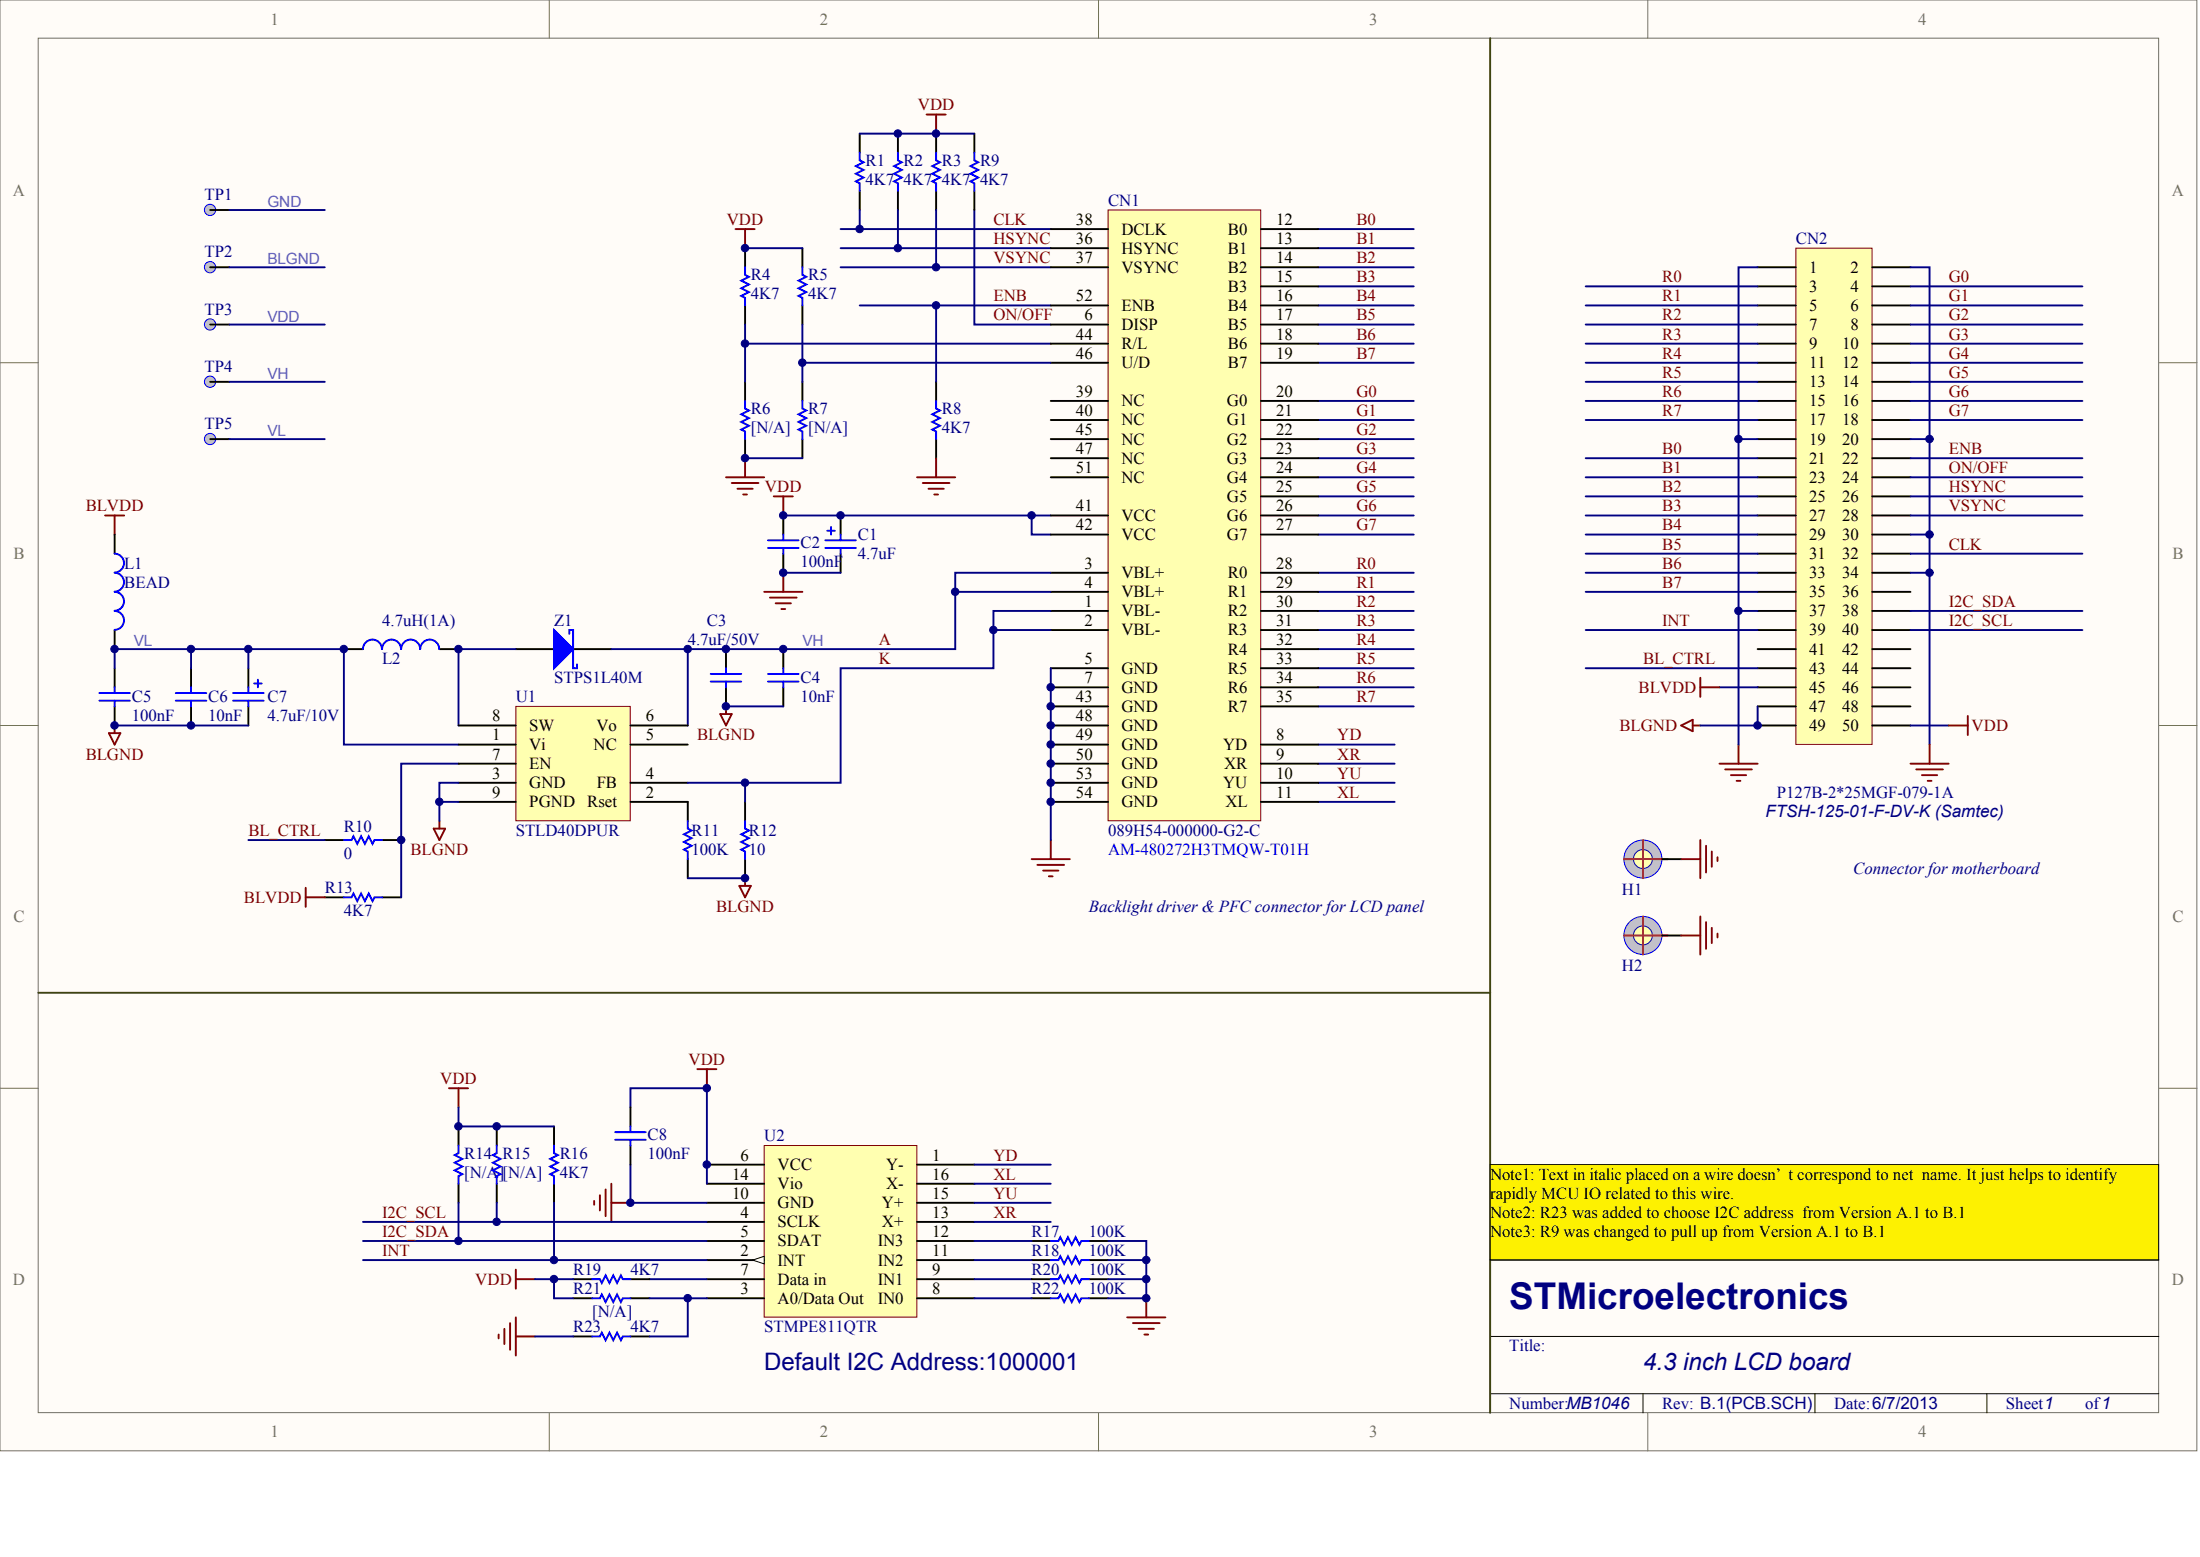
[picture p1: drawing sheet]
<svg xmlns="http://www.w3.org/2000/svg" width="840mm" height="594mm" viewBox="0 0 840 594" stroke-linecap="round" stroke-linejoin="round" font-family="sans-serif">
<g fill="#fffcf8" stroke="#716f64" stroke-width=".38">
<path d="M0 0h838.4v553.6h-838.4z"/>
<path d="M14.6 14.6h809.2v524.4h-809.2z"/>
</g>
<path d="M209.6 0v14.6M419.2 0v14.6M628.9 0v14.6M0 138.4h14.6M823.9 138.4h14.6M0 276.8h14.6M823.9 276.8h14.6M0 415.2h14.6M823.9 415.2h14.6M209.6 539.1v14.5M419.2 539.1v14.5M628.9 539.1v14.5" fill="none" stroke="#716f64" stroke-width=".38"/>
<path d="M823.9 480.8h-255.2v58.3M568.7 509.9h255.2M568.7 531.8h255.2M627 531.8v7.3M692.7 531.8v7.3M758.3 531.8v7.3" fill="none" stroke="#000" stroke-width=".38"/>
<path d="M568.7 14.6v524.5M14.6 378.8h554.1" fill="none" stroke="#3f4511" stroke-width=".73"/>
<path d="M685.4 94.7h29.1v189.3h-29.1z" fill="#ffffb0" stroke="#800000" stroke-width=".38"/>
<g fill="none" stroke="#000" stroke-width=".73">
<path d="M670.8 102h14.6M670.8 109.3h14.6M670.8 116.6h14.6M714.5 102h14.6M714.5 109.3h14.6M714.5 116.6h14.6M670.8 123.8h14.6M670.8 131.1h14.6M670.8 138.4h14.6M714.5 123.8h14.6M714.5 131.1h14.6M714.5 138.4h14.6"/>
<path d="M670.8 145.7h14.6M670.8 153h14.6M714.5 145.7h14.6M714.5 153h14.6M670.8 160.3h14.6M670.8 167.5h14.6M670.8 174.8h14.6M714.5 160.3h14.6M714.5 167.5h14.6M714.5 174.8h14.6M670.8 182.1h14.6M670.8 189.4h14.6"/>
<path d="M670.8 196.7h14.6M714.5 182.1h14.6M714.5 189.4h14.6M714.5 196.7h14.6M670.8 204h14.6M670.8 211.3h14.6M670.8 218.5h14.6M714.5 204h14.6M714.5 211.3h14.6M714.5 218.5h14.6M670.8 225.8h14.6M670.8 233.1h14.6"/>
<path d="M714.5 225.8h14.6M714.5 233.1h14.6M670.8 240.4h14.6M670.8 247.7h14.6M670.8 255h14.6M714.5 240.4h14.6M714.5 247.7h14.6M714.5 255h14.6M670.8 262.2h14.6M670.8 269.5h14.6M670.8 276.8h14.6M714.5 262.2h14.6"/>
<path d="M714.5 269.5h14.6M714.5 276.8h14.6"/>
</g>
<g fill="none" stroke="#000080" stroke-width=".73">
<path d="M503.1 87.4h36.4M503.1 94.7h36.4M503.1 109.3h36.4M503.1 116.6h36.4M503.1 102h36.4M605.2 109.3h65.6M605.2 116.6h65.6M670.8 102h-7.3v182.1M729.1 102h7.3v182.1M729.1 109.3h65.6M729.1 116.6h65.6M503.1 123.8h36.4"/>
<path d="M503.1 131.1h36.4M503.1 138.4h36.4M605.2 123.8h65.6M605.2 131.1h65.6M605.2 138.4h65.6M729.1 123.8h65.6M729.1 131.1h65.6M729.1 138.4h65.6M503.1 153h36.4M605.2 145.7h65.6M605.2 153h65.6M729.1 145.7h65.6"/>
<path d="M729.1 153h65.6M503.1 160.3h36.4M503.1 167.5h36.4M503.1 174.8h36.4M605.2 160.3h65.6M605.2 174.8h65.6M663.5 167.5h7.3M729.1 160.3h65.6M729.1 167.5h7.3M729.1 174.8h65.6M503.1 182.1h36.4M503.1 189.4h36.4"/>
<path d="M503.1 196.7h36.4M605.2 182.1h65.6M605.2 189.4h65.6M605.2 196.7h65.6M729.1 189.4h65.6M729.1 196.7h65.6M503.1 204h36.4M503.1 218.5h36.4M605.2 204h65.6M605.2 211.3h65.6M605.2 218.5h65.6M729.1 204h7.3"/>
<path d="M729.1 211.3h65.6M729.1 218.5h7.3M503.1 225.8h36.4M503.1 233.1h36.4M605.2 225.8h65.6M663.5 233.1h7.3M729.1 233.1h65.6M503.1 255h36.4M503.1 240.4h36.4M503.1 247.7h36.4M605.2 255h65.6M729.1 240.4h65.6"/>
<path d="M503.1 262.2h36.4M503.1 269.5h36.4M656.2 262.2h14.6M729.1 276.8h14.6"/>
</g>
<path d="M743.7 276.8h7.3M751 273.2v7.3M656.2 291.4h14.6M658.4 293.6h10.2M660.6 295.8h5.8M662.8 297.9h1.4M663.5 284.1v7.3M729.1 291.4h14.6M731.3 293.6h10.2M733.5 295.8h5.8M735.7 297.9h1.4M736.4 284.1v7.3" fill="none" stroke="#800000" stroke-width=".73"/>
<path d="M291.6 437.1h58.3v65.5h-58.3z" fill="#ffffb0" stroke="#800000" stroke-width=".38"/>
<path d="M350 444.4h21.8M269.8 480.8h21.8" fill="none" stroke="#000" stroke-width=".73"/>
<path d="M287.3 480.8l4.3-1.5v2.9z" fill="#fffcf8" stroke="#000" stroke-width=".38"/>
<g fill="none" stroke="#000" stroke-width=".73">
<path d="M284.4 94.7v7.3M306.2 94.7v7.3M284.4 116.6v7.2M306.2 116.6v7.2M284.4 145.7v7.3M306.2 145.7v7.3M284.4 167.5v7.3M306.2 167.5v7.3M298.9 196.7v7.3M320.8 196.7v7.3M298.9 211.3v7.2M320.8 211.3v7.2"/>
<path d="M175 429.8v7.3M189.6 429.8v7.3M240.6 422.5v7.3M240.6 437.1v7.3M175 451.7v7.2M189.6 451.7v7.2M269.8 444.4h21.8M269.8 458.9h21.8M269.8 451.7h21.8M350 458.9h21.8M350 451.7h21.8M269.8 466.2h21.8"/>
<path d="M269.8 473.5h21.8M350 466.2h21.8M350 473.5h21.8M393.7 473.5h7.3M415.6 473.5h7.3M218.7 488.1h7.3M240.6 488.1h7.3M269.8 495.4h21.8M269.8 488.1h21.8M350 495.4h21.8M350 488.1h21.8M350 480.8h21.8"/>
<path d="M393.7 495.4h7.3M393.7 488.1h7.3M393.7 480.8h7.3M415.6 495.4h7.3M415.6 488.1h7.3M415.6 480.8h7.3"/>
</g>
<g fill="none" stroke="#800000" stroke-width=".73">
<path d="M280.7 87.4h7.3M284.4 87.4v7.3M284.4 174.8v7.3M277.1 182.1h14.5M279.3 184.3h10.2M281.4 186.5h5.9M283.6 188.7h1.5M295.3 189.4h7.3M298.9 189.4v7.3M298.9 218.5v7.3M291.6 225.8h14.6M293.8 228h10.2"/>
<path d="M296 230.2h5.9M298.2 232.4h1.5M171.3 415.2h7.3M175 415.2v7.3M266.1 407.9h7.3M269.8 407.9v7.3M226.8 458.2v1.5M228.9 456v5.9M231.1 453.8v10.2M233.3 451.7v14.5M233.3 458.9h7.3M196.9 484.4v7.3"/>
<path d="M196.9 488.1h7.3M437.5 495.4v7.2M190.3 509.2v1.5M192.5 507v5.8M194.7 504.8v10.2M196.9 502.6v14.6M196.9 509.9h7.3M430.2 502.6h14.6M432.4 504.8h10.2M434.6 507h5.8M436.7 509.2h1.5"/>
</g>
<g fill="none" stroke="#000080" stroke-width=".73">
<path d="M320.8 94.7h80.2M320.8 87.4h80.2M371.8 80.1v43.7h29.2M320.8 102h80.2M328.1 116.6h72.9M284.4 131.1h116.6M298.9 196.7h102.1M393.7 196.7v7.3h7.3M298.9 218.5h21.9M605.2 240.4h65.6M503.1 284.1h29.2M503.1 291.4h29.2"/>
<path d="M503.1 298.7h29.2M503.1 306h29.2M240.6 422.5v-7.3h29.2v36.5M175 458.9v14.6M189.6 458.9v7.3M240.6 444.4v14.5h29.2M371.8 444.4h29.2M371.8 451.7h29.2M371.8 458.9h29.2M138.5 466.2h131.3M138.5 473.5h131.3M371.8 466.2h29.2"/>
<path d="M371.8 473.5h21.9M422.9 473.5h14.6v14.6h-14.6M138.5 480.8h131.3M247.9 488.1h21.9M371.8 488.1h21.9M371.8 480.8h21.9M371.8 495.4h21.9M422.9 480.8h14.6M437.5 488.1v7.3h-14.6"/>
</g>
<g fill="none" stroke="#00f" stroke-width=".73">
<path d="M284.4 102v2.9l1.4 .7-2.9 1.5 2.9 1.4-2.9 1.5 2.9 1.5-2.9 1.4 1.5 .7v3M306.2 102v2.9l1.5 .7-2.9 1.5 2.9 1.4-2.9 1.5 2.9 1.5-2.9 1.4 1.4 .7v3M284.4 153v2.9l1.4 .7-2.9 1.5 2.9 1.4-2.9 1.5 2.9 1.4-2.9 1.5 1.5 .7v2.9M306.2 153v2.9l1.5 .7-2.9 1.5 2.9 1.4-2.9 1.5 2.9 1.4-2.9 1.5 1.4 .7v2.9M293.1 206.2h11.7M293.1 209.1h11.7M298.9 204v2.2M298.9 209.1v2.2M315 206.2h11.6M315 209.1h11.6M315.7 202.5h2.9M317.2 201.1v2.9"/>
<path d="M320.8 204v2.2M320.8 209.1v2.2M175 437.1v2.9l-1.5 .7 2.9 1.5-2.9 1.4 2.9 1.5-2.9 1.5 2.9 1.4-1.4 .7v3M189.6 437.1v2.9l-1.5 .7 2.9 1.5-2.9 1.4 2.9 1.5-2.9 1.5 2.9 1.4-1.4 .7v3M234.8 434.9h11.6M234.8 432h11.6M240.6 429.8v2.2M240.6 434.9v2.2M401 473.5h2.9l.8-1.5 1.4 3 1.5-3 1.4 3 1.5-3 1.4 3 .8-1.5h2.9M226 488.1h2.9l.8 1.4 1.4-2.9 1.5 2.9 1.4-2.9 1.5 2.9 1.5-2.9 .7 1.5h2.9M401 488.1h2.9l.8-1.5 1.4 2.9 1.5-2.9 1.4 2.9 1.5-2.9 1.4 2.9 .8-1.4h2.9M401 480.8h2.9l.8-1.5 1.4 2.9 1.5-2.9 1.4 2.9 1.5-2.9 1.4 2.9 .8-1.4h2.9"/>
<path d="M401 495.4h2.9l.8-1.5 1.4 2.9 1.5-2.9 1.4 2.9 1.5-2.9 1.4 2.9 .8-1.4h2.9"/>
</g>
<path d="M422.9 80.1h58.2v233.1h-58.2z" fill="#ffffb0" stroke="#800000" stroke-width=".38"/>
<g fill="none" stroke="#000" stroke-width=".73">
<path d="M401 87.4h21.9M401 94.7h21.9M481.2 87.4h21.9M481.2 94.7h21.9M401 102h21.9M401 116.6h21.9M481.2 102h21.9M481.2 116.6h21.9M481.2 109.3h21.9M401 138.4h21.9M401 123.8h21.9M401 131.1h21.9"/>
<path d="M481.2 138.4h21.9M481.2 123.8h21.9M481.2 131.1h21.9M401 153h21.9M481.2 153h21.9M401 174.8h21.9M401 167.5h21.9M401 160.3h21.9M481.2 174.8h21.9M481.2 167.5h21.9M481.2 160.3h21.9M401 182.1h21.9"/>
<path d="M401 196.7h21.9M481.2 182.1h21.9M481.2 189.4h21.9M481.2 196.7h21.9M401 204h21.9M401 218.5h21.9M481.2 204h21.9M481.2 218.5h21.9M401 225.8h21.9M401 233.1h21.9M481.2 225.8h21.9M481.2 233.1h21.9"/>
<path d="M94.8 255v7.2M131.2 247.7h7.3M167.7 247.7h7.3M196.9 247.7h14.5M218.7 247.7h14.6M277.1 247.7v7.3M401 240.4h21.9M401 255h21.9M481.2 240.4h21.9M481.2 247.7h21.9M481.2 255h21.9M94.8 269.5v7.3"/>
<path d="M277.1 262.2v7.3M401 276.8h21.9M401 262.2h21.9M401 269.5h21.9M481.2 262.2h21.9M481.2 269.5h21.9M401 284.1h21.9M401 291.4h21.9M401 298.7h21.9M481.2 284.1h21.9M481.2 291.4h21.9M481.2 298.7h21.9"/>
<path d="M262.5 306v7.2M284.4 306v7.2M401 306h21.9M481.2 306h21.9M123.9 320.5h7.3M145.8 320.5h7.3M262.5 327.8v7.3M284.4 327.8v7.3M123.9 342.4h7.3M145.8 342.4h7.3"/>
</g>
<path d="M211.4 240.4l7.3 7.3-7.3 7.3z" fill="#00f" stroke="#00f" stroke-width=".73"/>
<g fill="none" stroke="#00f" stroke-width=".73">
<path d="M98.4 259.3v2.9M153 247.7a3.6 3.6 0 0 0-3.6-3.7 3.6 3.6 0 0 0-3.7 3.7 3.6 3.6 0 0 0-3.6-3.7 3.6 3.6 0 0 0-3.6 3.7M160.3 247.7a3.6 3.6 0 0 0-3.6-3.7 3.6 3.6 0 0 0-3.6 3.7M167.6 247.7a3.6 3.6 0 0 0-3.6-3.7 3.6 3.6 0 0 0-3.6 3.7M217.3 241.8v-1.4h1.4v14.6h1.5v-1.5M271.2 257.1h11.7M277.1 255v2.1M89 264.4h11.6M89 267.3h11.6M94.8 262.2v2.2M94.8 267.3v2.2M97 260.8h2.9"/>
<path d="M271.2 260.1h11.7M277.1 260.1v2.1M262.5 313.2v3l1.4 .7-2.9 1.4 2.9 1.5-2.9 1.5 2.9 1.4-2.9 1.5 1.5 .7v2.9M284.4 313.2v3l1.4 .7-2.9 1.4 2.9 1.5-2.9 1.5 2.9 1.4-2.9 1.5 1.5 .7v2.9M131.2 320.5h3l.7-1.4 1.4 2.9 1.5-2.9 1.5 2.9 1.4-2.9 1.5 2.9 .7-1.5h2.9M131.2 342.4h3l.7-1.5 1.4 2.9 1.5-2.9 1.5 2.9 1.4-2.9 1.5 2.9 .7-1.4h2.9"/>
</g>
<path d="M40.1 196.7h7.3M43.7 196.7v7.3M41.6 279.7h4.3l-2.2 4.4zM43.7 276.8v2.9M274.9 272.4h4.4l-2.2 4.4zM277.1 269.5v2.9M165.5 316.2h4.4l-2.2 4.3zM167.7 313.2v3M116.7 338.7v7.3M282.2 338h4.3l-2.1 4.4zM284.4 335.1v2.9M116.7 342.4h7.2" fill="none" stroke="#800000" stroke-width=".73"/>
<path d="M94.8 255v-7.3h36.4v36.4h43.8M196.9 247.7h-21.9v29.1M233.3 247.7h29.2v29.1M175 291.4h-21.9v51M94.8 320.5h29.1M262.5 335.1h21.9" fill="none" stroke="#000080" stroke-width=".73"/>
<path d="M196.9 269.5h43.6v43.7h-43.6z" fill="#ffffb0" stroke="#800000" stroke-width=".38"/>
<g fill="none" stroke="#000" stroke-width=".73">
<path d="M328.1 51v7.3M342.7 51v7.3M357.3 51v7.3M371.8 51v7.3M328.1 72.8v7.3M342.7 72.8v7.3M357.3 72.8v7.3M371.8 72.8v7.3M357.3 145.7v7.3M357.3 167.5v7.3M43.7 204v7.3M43.7 240.4v7.3"/>
<path d="M43.7 255v7.2M72.9 255v7.2M298.9 247.7v7.3M43.7 269.5v7.3M72.9 269.5v7.3M175 276.8h21.9M240.6 276.8h21.9M298.9 262.2v7.3M175 284.1h21.9M175 298.7h21.9M175 291.4h21.9M240.6 284.1h21.9"/>
<path d="M240.6 298.7h21.9M175 306h21.9M240.6 306h21.9M218.7 495.4h7.3M240.6 495.4h7.3"/>
</g>
<g fill="none" stroke="#000080" stroke-width=".73">
<path d="M328.1 51h43.7M284.4 94.7h21.8M328.1 80.1v7.3M342.7 80.1v14.6M357.3 80.1v21.9M357.3 116.6v29.1M284.4 123.8v21.9M306.2 138.4h94.8M306.2 123.8v21.9M284.4 174.8h21.8M401 218.5h-36.4v29.2h-102.1M364.6 225.8h36.4"/>
<path d="M401 233.1h-21.9v21.9h-58.3v43.7h-58.3M72.9 247.7v7.3M94.8 247.7h-51.1v7.3M379.1 240.4h21.9M401 255v65.5M43.7 276.8h51.1M277.1 269.5h21.8M670.8 269.5v7.3h-21.9M175 298.7h-7.3v14.5M284.4 298.7v7.3M167.7 306h7.3M204.2 488.1h14.5"/>
<path d="M211.4 488.1v7.3h7.3M247.9 495.4h21.9"/>
</g>
<g fill="none" stroke="#00f" stroke-width=".73">
<path d="M328.1 58.3v2.9l1.5 .7-3 1.5 3 1.4-3 1.5 3 1.4-3 1.5 1.5 .7v2.9M342.7 58.3v2.9l1.4 .7-2.9 1.5 2.9 1.4-2.9 1.5 2.9 1.4-2.9 1.5 1.5 .7v2.9M357.3 58.3v2.9l1.4 .7-2.9 1.5 2.9 1.4-2.9 1.5 2.9 1.4-2.9 1.5 1.5 .7v2.9M371.8 58.3v2.9l1.5 .7-2.9 1.5 2.9 1.4-2.9 1.5 2.9 1.4-2.9 1.5 1.4 .7v2.9M357.3 153v2.9l1.4 .7-2.9 1.5 2.9 1.4-2.9 1.5 2.9 1.4-2.9 1.5 1.5 .7v2.9M43.7 211.3a3.6 3.6 0 0 1 3.6 3.6 3.6 3.6 0 0 1-3.6 3.6M43.7 218.5a3.6 3.6 0 0 1 3.6 3.6 3.6 3.6 0 0 1-3.6 3.7M43.7 225.8a3.6 3.6 0 0 1 3.6 3.6 3.6 3.6 0 0 1-3.6 3.6M43.7 233.1a3.6 3.6 0 0 1 3.6 3.6 3.6 3.6 0 0 1-3.6 3.6M293.1 257.1h11.7M298.9 255v2.1M37.9 264.4h11.7"/>
<path d="M37.9 267.3h11.7M43.7 262.2v2.2M43.7 267.3v2.2M67.1 264.4h11.6M67.1 267.3h11.6M72.9 262.2v2.2M72.9 267.3v2.2M293.1 260.1h11.7M298.9 260.1v2.1M226 495.4h2.9l.8-1.5 1.4 2.9 1.5-2.9 1.4 2.9 1.5-2.9 1.5 2.9 .7-1.4h2.9"/>
</g>
<g fill="none" stroke="#800000" stroke-width=".73">
<path d="M353.6 43.7h7.3M357.3 43.7v7.3M357.3 174.8v7.3M350 182.1h14.6M352.2 184.3h10.2M354.3 186.5h5.9M356.5 188.7h1.5M648.9 258.6v7.3M641.6 276.8l4.4-2.2v4.4zM646 276.8h2.9M648.9 262.2h7.3M393.7 327.8h14.6"/>
<path d="M395.9 330h10.2M398.1 332.2h5.8M400.3 334.4h1.4M401 320.5v7.3"/>
</g>
<circle cx="80.2" cy="80.1" r="2.15" fill="#c0c0c0" stroke="#00f" stroke-width=".38"/>
<path d="M80.2 80.1h7.3" fill="none" stroke="#000" stroke-width=".73"/>
<circle cx="80.2" cy="101.9" r="2.15" fill="#c0c0c0" stroke="#00f" stroke-width=".38"/>
<path d="M80.2 102h7.3" fill="none" stroke="#000" stroke-width=".73"/>
<circle cx="80.2" cy="123.8" r="2.15" fill="#c0c0c0" stroke="#00f" stroke-width=".38"/>
<path d="M80.2 123.8h7.3" fill="none" stroke="#000" stroke-width=".73"/>
<circle cx="80.2" cy="145.7" r="2.15" fill="#c0c0c0" stroke="#00f" stroke-width=".38"/>
<path d="M80.2 145.7h7.3" fill="none" stroke="#000" stroke-width=".73"/>
<circle cx="80.2" cy="167.5" r="2.15" fill="#c0c0c0" stroke="#00f" stroke-width=".38"/>
<path d="M80.2 167.5h7.3M211.4 429.8v7.3M211.4 451.7v7.2M218.7 509.9h7.3M240.6 509.9h7.3" fill="none" stroke="#000" stroke-width=".73"/>
<path d="M87.5 80.1h36.4M87.5 102h36.4M87.5 123.8h36.4M87.5 145.7h36.4M87.5 167.5h36.4M729.1 182.1h65.6M175 422.5v7.3h36.4M211.4 458.9v21.9M262.5 495.4v14.5h-14.6M204.2 509.9h14.5" fill="none" stroke="#000080" stroke-width=".73"/>
<path d="M211.4 437.1v2.9l1.5 .7-2.9 1.5 2.9 1.4-2.9 1.5 2.9 1.5-2.9 1.4 1.4 .7v3M226 509.9h2.9l.8-1.4 1.4 2.9 1.5-2.9 1.4 2.9 1.5-2.9 1.5 2.9 .7-1.5h2.9" fill="none" stroke="#00f" stroke-width=".73"/>
<path d="M568.7 444.4h255.1v36.3h-255.1z" fill="#fdf101" stroke="#000" stroke-width=".38"/>
<circle cx="627" cy="327.8" r="7.3" fill="#c0c0c0" stroke="#00f" stroke-width=".38"/>
<circle cx="627" cy="327.8" r="3.6" fill="#ffffb0" stroke="#0000bf" stroke-width=".38"/>
<path d="M619.7 327.8h16.8M627 320.5v14.6" fill="none" stroke="#f00" stroke-width=".73"/>
<path d="M634.3 327.8h7.3" fill="none" stroke="#000" stroke-width=".73"/>
<circle cx="627" cy="356.9" r="7.3" fill="#c0c0c0" stroke="#00f" stroke-width=".38"/>
<circle cx="627" cy="356.9" r="3.6" fill="#ffffb0" stroke="#0000bf" stroke-width=".38"/>
<path d="M619.7 356.9h16.8M627 349.7v14.5" fill="none" stroke="#f00" stroke-width=".73"/>
<path d="M634.3 356.9h7.3" fill="none" stroke="#000" stroke-width=".73"/>
<path d="M641.6 327.8h7.3M648.9 320.5v14.6M651.1 322.7v10.2M653.3 324.9v5.8M655.5 327.1v1.4M641.6 356.9h7.3M648.9 349.7v14.5M651.1 351.8v10.2M653.3 354v5.9M655.5 356.2v1.5" fill="none" stroke="#800000" stroke-width=".73"/>
<g fill="#000080" stroke="#000080" stroke-width=".38">
<circle cx="43.7" cy="276.8" r="1.42"/>
<circle cx="43.7" cy="247.6" r="1.42"/>
<circle cx="72.9" cy="276.8" r="1.42"/>
<circle cx="72.9" cy="247.6" r="1.42"/>
<circle cx="94.7" cy="247.6" r="1.42"/>
<circle cx="131.2" cy="247.6" r="1.42"/>
<circle cx="153.1" cy="320.5" r="1.42"/>
<circle cx="167.7" cy="305.9" r="1.42"/>
<circle cx="175" cy="473.5" r="1.42"/>
<circle cx="175" cy="429.8" r="1.42"/>
<circle cx="175" cy="247.6" r="1.42"/>
<circle cx="189.5" cy="466.2" r="1.42"/>
<circle cx="189.5" cy="429.8" r="1.42"/>
<circle cx="211.4" cy="488" r="1.42"/>
<circle cx="211.4" cy="480.8" r="1.42"/>
<circle cx="240.6" cy="458.9" r="1.42"/>
<circle cx="262.4" cy="495.3" r="1.42"/>
<circle cx="262.4" cy="247.6" r="1.42"/>
<circle cx="269.7" cy="444.3" r="1.42"/>
<circle cx="269.7" cy="415.2" r="1.42"/>
<circle cx="277" cy="269.5" r="1.42"/>
<circle cx="277" cy="247.6" r="1.42"/>
<circle cx="284.3" cy="335.1" r="1.42"/>
<circle cx="284.3" cy="298.6" r="1.42"/>
<circle cx="284.3" cy="174.8" r="1.42"/>
<circle cx="284.3" cy="131.1" r="1.42"/>
<circle cx="284.3" cy="94.7" r="1.42"/>
<circle cx="298.9" cy="247.6" r="1.42"/>
<circle cx="298.9" cy="218.5" r="1.42"/>
<circle cx="298.9" cy="196.6" r="1.42"/>
<circle cx="306.2" cy="138.4" r="1.42"/>
<circle cx="320.8" cy="196.6" r="1.42"/>
<circle cx="328.1" cy="87.4" r="1.42"/>
<circle cx="342.6" cy="94.7" r="1.42"/>
<circle cx="342.6" cy="51" r="1.42"/>
<circle cx="357.2" cy="116.5" r="1.42"/>
<circle cx="357.2" cy="101.9" r="1.42"/>
<circle cx="357.2" cy="51" r="1.42"/>
<circle cx="364.5" cy="225.8" r="1.42"/>
<circle cx="379.1" cy="240.4" r="1.42"/>
<circle cx="393.7" cy="196.6" r="1.42"/>
<circle cx="401" cy="305.9" r="1.42"/>
<circle cx="401" cy="298.6" r="1.42"/>
<circle cx="401" cy="291.3" r="1.42"/>
<circle cx="401" cy="284.1" r="1.42"/>
<circle cx="401" cy="276.8" r="1.42"/>
<circle cx="401" cy="269.5" r="1.42"/>
<circle cx="401" cy="262.2" r="1.42"/>
<circle cx="437.4" cy="495.3" r="1.42"/>
<circle cx="437.4" cy="488" r="1.42"/>
<circle cx="437.4" cy="480.8" r="1.42"/>
<circle cx="663.5" cy="233.1" r="1.42"/>
<circle cx="663.5" cy="167.5" r="1.42"/>
<circle cx="670.7" cy="276.8" r="1.42"/>
<circle cx="736.4" cy="218.5" r="1.42"/>
<circle cx="736.4" cy="203.9" r="1.42"/>
<circle cx="736.4" cy="167.5" r="1.42"/>
</g>
<text font-size="14.1" fill="#000080" x="576" y="499.3">STMicroelectronics</text>
<g font-size="9.2" fill="#000080">
<text x="291.6" y="522.7">Default I2C Address:1000001</text>
<text x="627" y="522.6">4.3 inch LCD board</text>
</g>
<text font-size="6.5" fill="#000080" x="673.8" y="311.8">FTSH-125-01-F-DV-K (Samtec)</text>
<g font-size="6.4" fill="#716f64">
<text x="103.2" y="9.3">1</text>
<text x="312.9" y="9.3">2</text>
<text x="522.5" y="9.3">3</text>
<text x="732.1" y="9.3">4</text>
<text x="5" y="74.9">A</text>
<text x="828.9" y="74.9">A</text>
<text x="5.2" y="213.3">B</text>
<text x="829.1" y="213.3">B</text>
<text x="5.2" y="351.7">C</text>
<text x="829.1" y="351.7">C</text>
<text x="5" y="490.1">D</text>
<text x="828.9" y="490.1">D</text>
<text x="103.2" y="548.4">1</text>
<text x="312.9" y="548.4">2</text>
<text x="522.5" y="548.4">3</text>
<text x="732.1" y="548.4">4</text>
</g>
<g font-size="6.4" fill="#800000">
<text x="350.3" y="42.1">VDD</text>
<text x="277.4" y="85.8">VDD</text>
<text x="379.1" y="85.8">CLK</text>
<text x="517.7" y="85.8">B0</text>
<text x="379.1" y="93.1">HSYNC</text>
<text x="517.7" y="93.1">B1</text>
<text x="379.1" y="100.4">VSYNC</text>
<text x="517.7" y="100.4">B2</text>
<text x="517.7" y="107.7">B3</text>
<text x="634.3" y="107.7">R0</text>
<text x="743.7" y="107.7">G0</text>
<text x="379.1" y="115">ENB</text>
<text x="517.7" y="115">B4</text>
<text x="634.3" y="115">R1</text>
<text x="743.7" y="115">G1</text>
<text x="379.1" y="122.3">ON/OFF</text>
<text x="517.7" y="122.3">B5</text>
<text x="634.3" y="122.3">R2</text>
<text x="743.7" y="122.3">G2</text>
<text x="517.7" y="129.5">B6</text>
<text x="634.3" y="129.5">R3</text>
<text x="743.7" y="129.5">G3</text>
<text x="517.7" y="136.8">B7</text>
<text x="634.3" y="136.8">R4</text>
<text x="743.7" y="136.8">G4</text>
<text x="634.3" y="144.1">R5</text>
<text x="743.7" y="144.1">G5</text>
<text x="517.7" y="151.4">G0</text>
<text x="634.3" y="151.4">R6</text>
<text x="743.7" y="151.4">G6</text>
<text x="517.7" y="158.7">G1</text>
<text x="634.3" y="158.7">R7</text>
<text x="743.7" y="158.7">G7</text>
<text x="517.7" y="166">G2</text>
<text x="517.7" y="173.3">G3</text>
<text x="634.3" y="173.3">B0</text>
<text x="743.7" y="173.3">ENB</text>
<text x="517.7" y="180.5">G4</text>
<text x="634.3" y="180.5">B1</text>
<text x="743.7" y="180.5">ON/OFF</text>
<text x="291.9" y="187.8">VDD</text>
<text x="517.7" y="187.8">G5</text>
<text x="634.3" y="187.8">B2</text>
<text x="743.7" y="187.8">HSYNC</text>
<text x="32.7" y="195.1">BLVDD</text>
<text x="517.7" y="195.1">G6</text>
<text x="634.3" y="195.1">B3</text>
<text x="743.7" y="195.1">VSYNC</text>
<text x="517.7" y="202.4">G7</text>
<text x="634.3" y="202.4">B4</text>
<text x="634.3" y="209.7">B5</text>
<text x="743.7" y="209.7">CLK</text>
<text x="517.7" y="217">R0</text>
<text x="634.3" y="217">B6</text>
<text x="517.7" y="224.3">R1</text>
<text x="634.3" y="224.3">B7</text>
<text x="517.7" y="231.5">R2</text>
<text x="743.7" y="231.5">I2C_SDA</text>
<text x="517.7" y="238.8">R3</text>
<text x="634.3" y="238.8">INT</text>
<text x="743.7" y="238.8">I2C_SCL</text>
<text x="335.4" y="246.1">A</text>
<text x="517.7" y="246.1">R4</text>
<text x="335.4" y="253.4">K</text>
<text x="517.7" y="253.4">R5</text>
<text x="627" y="253.4">BL_CTRL</text>
<text x="517.7" y="260.7">R6</text>
<text x="517.7" y="268">R7</text>
<text x="625.4" y="264.3">BLVDD</text>
<text x="618.1" y="278.9">BLGND</text>
<text x="752.4" y="278.9">VDD</text>
<text x="266.1" y="282.5">BLGND</text>
<text x="510.4" y="282.5">YD</text>
<text x="32.7" y="289.8">BLGND</text>
<text x="510.4" y="289.8">XR</text>
<text x="510.4" y="297.1">YU</text>
<text x="510.4" y="304.4">XL</text>
<text x="94.8" y="319">BL_CTRL</text>
<text x="156.7" y="326.2">BLGND</text>
<text x="93.1" y="344.4">BLVDD</text>
<text x="273.3" y="348.1">BLGND</text>
<text x="262.8" y="406.4">VDD</text>
<text x="168" y="413.7">VDD</text>
<text x="379.1" y="442.8">YD</text>
<text x="379.1" y="450.1">XL</text>
<text x="379.1" y="457.4">YU</text>
<text x="145.8" y="464.6">I2C_SCL</text>
<text x="379.1" y="464.6">XR</text>
<text x="145.8" y="471.9">I2C_SDA</text>
<text x="145.8" y="479.2">INT</text>
<text x="181.4" y="490.1">VDD</text>
</g>
<g font-size="6.4" fill="#000080">
<text x="330.3" y="63.3">R1</text>
<text x="344.9" y="63.3">R2</text>
<text x="359.5" y="63.3">R3</text>
<text x="374" y="63.3">R9</text>
<text x="330.3" y="70.5">4K7</text>
<text x="344.9" y="70.5">4K7</text>
<text x="359.5" y="70.5">4K7</text>
<text x="374" y="70.5">4K7</text>
<text x="78" y="76.4">TP1</text>
<text x="422.9" y="78.6">CN1</text>
<text x="685.4" y="93.1">CN2</text>
<text x="78" y="98.2">TP2</text>
<text x="286.5" y="107">R4</text>
<text x="308.4" y="107">R5</text>
<text x="286.5" y="114.2">4K7</text>
<text x="308.4" y="114.2">4K7</text>
<text x="78" y="120.1">TP3</text>
<text x="78" y="141.9">TP4</text>
<text x="286.5" y="158">R6</text>
<text x="308.4" y="158">R7</text>
<text x="359.5" y="158">R8</text>
<text x="78" y="163.8">TP5</text>
<text x="286.5" y="165.2">[N/A]</text>
<text x="308.4" y="165.2">[N/A]</text>
<text x="359.5" y="165.2">4K7</text>
<text x="305.5" y="209">C2</text>
<text x="327.4" y="206">C1</text>
<text x="327.4" y="213.3">4.7uF</text>
<text x="47.4" y="217">L1</text>
<text x="305.5" y="216.2">100nF</text>
<text x="47.4" y="224.3">BEAD</text>
<text x="145.8" y="238.8">4.7uH(1A)</text>
<text x="211.4" y="238.8">Z1</text>
<text x="269.8" y="238.8">C3</text>
<text x="262.5" y="246.1">4.7uF/50V</text>
<text x="145.8" y="253.4">L2</text>
<text x="211.4" y="260.7">STPS1L40M</text>
<text x="305.5" y="260.7">C4</text>
<text x="50.3" y="268">C5</text>
<text x="79.5" y="268">C6</text>
<text x="102.1" y="268">C7</text>
<text x="196.9" y="268">U1</text>
<text x="305.5" y="268">10nF</text>
<text x="50.3" y="275.2">100nF</text>
<text x="79.5" y="275.2">10nF</text>
<text x="102.1" y="275.2">4.7uF/10V</text>
<text x="678.1" y="304.4">P127B-2*25MGF-079-1A</text>
<text x="131.2" y="317.5">R10</text>
<text x="196.9" y="319">STLD40DPUR</text>
<text x="263.9" y="319">R11</text>
<text x="285.8" y="319">R12</text>
<text x="422.9" y="319">089H54-000000-G2-C</text>
<text x="131.2" y="327.7">0</text>
<text x="263.9" y="326.2">100K</text>
<text x="285.8" y="326.2">10</text>
<text x="707.2" y="333.5">Connector for motherboard</text>
<text x="123.9" y="340.8">R13</text>
<text x="619" y="341.5">H1</text>
<text x="131.2" y="349.5">4K7</text>
<text x="415.6" y="348.1">Backlight driver &amp; PFC connector for LCD panel</text>
<text x="619" y="370.7">H2</text>
<text x="247.2" y="434.8">C8</text>
<text x="291.6" y="435.5">U2</text>
<text x="177.2" y="442.1">R14 R15</text>
<text x="213.6" y="442.1">R16</text>
<text x="247.2" y="442.1">100nF</text>
<text x="177.2" y="449.4">[N/A][N/A]</text>
<text x="213.6" y="449.4">4K7</text>
<text x="393.7" y="471.9">R17</text>
<text x="415.6" y="471.9">100K</text>
<text x="393.7" y="479.2">R18</text>
<text x="415.6" y="479.2">100K</text>
<text x="218.7" y="486.5">R19</text>
<text x="240.6" y="486.5">4K7</text>
<text x="393.7" y="486.5">R20</text>
<text x="415.6" y="486.5">100K</text>
<text x="218.7" y="493.8">R21</text>
<text x="393.7" y="493.8">R22</text>
<text x="415.6" y="493.8">100K</text>
<text x="226" y="502.5">[N/A]</text>
<text x="218.7" y="508.4">R23</text>
<text x="240.6" y="508.4">4K7</text>
<text x="291.6" y="508.4">STMPE811QTR</text>
<text x="576" y="515.6">Title:</text>
<text x="576" y="537.5">Number:MB1046</text>
<text x="634.3" y="537.5">Rev: B.1(PCB.SCH)</text>
<text x="699.9" y="537.5">Date:6/7/2013</text>
<text x="765.6" y="537.5">Sheet1</text>
<text x="795.8" y="537.5">of1</text>
</g>
<g font-size="6.4">
<text x="410.6" y="85.8">38</text>
<text x="428" y="89.5">DCLK</text>
<text x="468.6" y="89.5">B0</text>
<text x="487" y="85.8">12</text>
<text x="410.6" y="93.1">36</text>
<text x="487" y="93.1">13</text>
<text x="410.6" y="100.4">37</text>
<text x="428" y="96.8">HSYNC</text>
<text x="468.6" y="96.8">B1</text>
<text x="487" y="100.4">14</text>
<text x="428" y="104.1">VSYNC</text>
<text x="468.6" y="104.1">B2</text>
<text x="487" y="107.7">15</text>
<text x="690.5" y="104.1">1</text>
<text x="706.2" y="104.1">2</text>
<text x="468.6" y="111.3">B3</text>
<text x="690.5" y="111.3">3</text>
<text x="706.2" y="111.3">4</text>
<text x="410.6" y="115">52</text>
<text x="428" y="118.6">ENB</text>
<text x="468.6" y="118.6">B4</text>
<text x="487" y="115">16</text>
<text x="690.5" y="118.6">5</text>
<text x="706.2" y="118.6">6</text>
<text x="413.8" y="122.3">6</text>
<text x="428" y="125.9">DISP</text>
<text x="468.6" y="125.9">B5</text>
<text x="487" y="122.3">17</text>
<text x="690.5" y="125.9">7</text>
<text x="706.2" y="125.9">8</text>
<text x="410.6" y="129.5">44</text>
<text x="487" y="129.5">18</text>
<text x="410.6" y="136.8">46</text>
<text x="428" y="133.2">R/L</text>
<text x="468.6" y="133.2">B6</text>
<text x="487" y="136.8">19</text>
<text x="690.5" y="133.2">9</text>
<text x="703" y="133.2">10</text>
<text x="428" y="140.5">U/D</text>
<text x="468.6" y="140.5">B7</text>
<text x="690.5" y="140.5">11</text>
<text x="703" y="140.5">12</text>
<text x="690.5" y="147.8">13</text>
<text x="703" y="147.8">14</text>
<text x="410.6" y="151.4">39</text>
<text x="428" y="155">NC</text>
<text x="468.2" y="155">G0</text>
<text x="487" y="151.4">20</text>
<text x="690.5" y="155">15</text>
<text x="703" y="155">16</text>
<text x="410.6" y="158.7">40</text>
<text x="487" y="158.7">21</text>
<text x="410.6" y="166">45</text>
<text x="428" y="162.3">NC</text>
<text x="468.2" y="162.3">G1</text>
<text x="487" y="166">22</text>
<text x="690.5" y="162.3">17</text>
<text x="703" y="162.3">18</text>
<text x="410.6" y="173.3">47</text>
<text x="428" y="169.6">NC</text>
<text x="468.2" y="169.6">G2</text>
<text x="487" y="173.3">23</text>
<text x="690.5" y="169.6">19</text>
<text x="703" y="169.6">20</text>
<text x="428" y="176.9">NC</text>
<text x="468.2" y="176.9">G3</text>
<text x="690.5" y="176.9">21</text>
<text x="703" y="176.9">22</text>
<text x="410.6" y="180.5">51</text>
<text x="428" y="184.2">NC</text>
<text x="468.2" y="184.2">G4</text>
<text x="487" y="180.5">24</text>
<text x="690.5" y="184.2">23</text>
<text x="703" y="184.2">24</text>
<text x="468.2" y="191.5">G5</text>
<text x="487" y="187.8">25</text>
<text x="690.5" y="191.5">25</text>
<text x="703" y="191.5">26</text>
<text x="410.6" y="195.1">41</text>
<text x="487" y="195.1">26</text>
<text x="410.6" y="202.4">42</text>
<text x="428" y="198.8">VCC</text>
<text x="468.2" y="198.8">G6</text>
<text x="487" y="202.4">27</text>
<text x="690.5" y="198.8">27</text>
<text x="703" y="198.8">28</text>
<text x="428" y="206">VCC</text>
<text x="468.2" y="206">G7</text>
<text x="690.5" y="206">29</text>
<text x="703" y="206">30</text>
<text x="690.5" y="213.3">31</text>
<text x="703" y="213.3">32</text>
<text x="413.8" y="217">3</text>
<text x="428" y="220.6">VBL+</text>
<text x="468.6" y="220.6">R0</text>
<text x="487" y="217">28</text>
<text x="690.5" y="220.6">33</text>
<text x="703" y="220.6">34</text>
<text x="413.8" y="224.3">4</text>
<text x="428" y="227.9">VBL+</text>
<text x="468.6" y="227.9">R1</text>
<text x="487" y="224.3">29</text>
<text x="690.5" y="227.9">35</text>
<text x="703" y="227.9">36</text>
<text x="413.8" y="231.5">1</text>
<text x="487" y="231.5">30</text>
<text x="413.8" y="238.8">2</text>
<text x="428" y="235.2">VBL-</text>
<text x="468.6" y="235.2">R2</text>
<text x="487" y="238.8">31</text>
<text x="690.5" y="235.2">37</text>
<text x="703" y="235.2">38</text>
<text x="428" y="242.5">VBL-</text>
<text x="468.6" y="242.5">R3</text>
<text x="690.5" y="242.5">39</text>
<text x="703" y="242.5">40</text>
<text x="468.6" y="249.7">R4</text>
<text x="487" y="246.1">32</text>
<text x="690.5" y="249.7">41</text>
<text x="703" y="249.7">42</text>
<text x="413.8" y="253.4">5</text>
<text x="428" y="257">GND</text>
<text x="468.6" y="257">R5</text>
<text x="487" y="253.4">33</text>
<text x="690.5" y="257">43</text>
<text x="703" y="257">44</text>
<text x="413.8" y="260.7">7</text>
<text x="487" y="260.7">34</text>
<text x="410.6" y="268">43</text>
<text x="428" y="264.3">GND</text>
<text x="468.6" y="264.3">R6</text>
<text x="487" y="268">35</text>
<text x="690.5" y="264.3">45</text>
<text x="703" y="264.3">46</text>
<text x="187.8" y="275.2">8</text>
<text x="246.4" y="275.2">6</text>
<text x="410.6" y="275.2">48</text>
<text x="428" y="271.6">GND</text>
<text x="468.6" y="271.6">R7</text>
<text x="690.5" y="271.6">47</text>
<text x="703" y="271.6">48</text>
<text x="202" y="278.9">SW</text>
<text x="227.6" y="278.9">Vo</text>
<text x="428" y="278.9">GND</text>
<text x="690.5" y="278.9">49</text>
<text x="703" y="278.9">50</text>
<text x="187.8" y="282.5">1</text>
<text x="202" y="286.2">Vi</text>
<text x="226.5" y="286.2">NC</text>
<text x="246.4" y="282.5">5</text>
<text x="410.6" y="282.5">49</text>
<text x="428" y="286.2">GND</text>
<text x="466.8" y="286.2">YD</text>
<text x="487" y="282.5">8</text>
<text x="187.8" y="289.8">7</text>
<text x="202" y="293.5">EN</text>
<text x="410.6" y="289.8">50</text>
<text x="428" y="293.5">GND</text>
<text x="467.1" y="293.5">XR</text>
<text x="487" y="289.8">9</text>
<text x="187.8" y="297.1">3</text>
<text x="246.4" y="297.1">4</text>
<text x="410.6" y="297.1">53</text>
<text x="487" y="297.1">10</text>
<text x="187.8" y="304.4">9</text>
<text x="202" y="300.7">GND</text>
<text x="227.8" y="300.7">FB</text>
<text x="246.4" y="304.4">2</text>
<text x="410.6" y="304.4">54</text>
<text x="428" y="300.7">GND</text>
<text x="466.8" y="300.7">YU</text>
<text x="487" y="304.4">11</text>
<text x="202" y="308">PGND</text>
<text x="224.1" y="308">Rset</text>
<text x="428" y="308">GND</text>
<text x="467.7" y="308">XL</text>
<text x="282.6" y="442.8">6</text>
<text x="355.8" y="442.8">1</text>
<text x="296.7" y="446.4">VCC</text>
<text x="338.2" y="446.4">Y-</text>
<text x="279.4" y="450.1">14</text>
<text x="296.7" y="453.7">Vio</text>
<text x="338.2" y="453.7">X-</text>
<text x="355.8" y="450.1">16</text>
<text x="568.7" y="450.1">Note1: Text in italic placed on a wire doesn’t correspond to net name. It just helps to identify</text>
<text x="279.4" y="457.4">10</text>
<text x="296.7" y="461">GND</text>
<text x="336.6" y="461">Y+</text>
<text x="355.8" y="457.4">15</text>
<text x="568.7" y="457.4">rapidly MCU IO related to this wire.</text>
<text x="282.6" y="464.6">4</text>
<text x="355.8" y="464.6">13</text>
<text x="568.7" y="464.6">Note2: R23 was added to choose I2C address from Version A.1 to B.1</text>
<text x="282.6" y="471.9">5</text>
<text x="296.7" y="468.3">SCLK</text>
<text x="336.6" y="468.3">X+</text>
<text x="355.8" y="471.9">12</text>
<text x="568.7" y="471.9">Note3: R9 was changed to pull up from Version A.1 to B.1</text>
<text x="282.6" y="479.2">2</text>
<text x="296.7" y="475.6">SDAT</text>
<text x="335" y="475.6">IN3</text>
<text x="355.8" y="479.2">11</text>
<text x="296.7" y="482.9">INT</text>
<text x="335" y="482.9">IN2</text>
<text x="282.6" y="486.5">7</text>
<text x="296.7" y="490.1">Data in</text>
<text x="335" y="490.1">IN1</text>
<text x="355.8" y="486.5">9</text>
<text x="282.6" y="493.8">3</text>
<text x="296.7" y="497.4">A0/Data Out</text>
<text x="335" y="497.4">IN0</text>
<text x="355.8" y="493.8">8</text>
</g>
<text font-size="6.4" fill="#00f" x="422.9" y="326.2">AM-480272H3TMQW-T01H</text>
<g font-size="5.9" fill="#8a20db">
<text x="102.1" y="79">GND</text>
<text x="102.1" y="100.8">BLGND</text>
<text x="102.1" y="122.7">VDD</text>
<text x="102.1" y="144.5">VH</text>
<text x="102.1" y="166.4">VL</text>
<text x="51" y="246.5">VL</text>
<text x="306.2" y="246.5">VH</text>
</g>
</svg>
